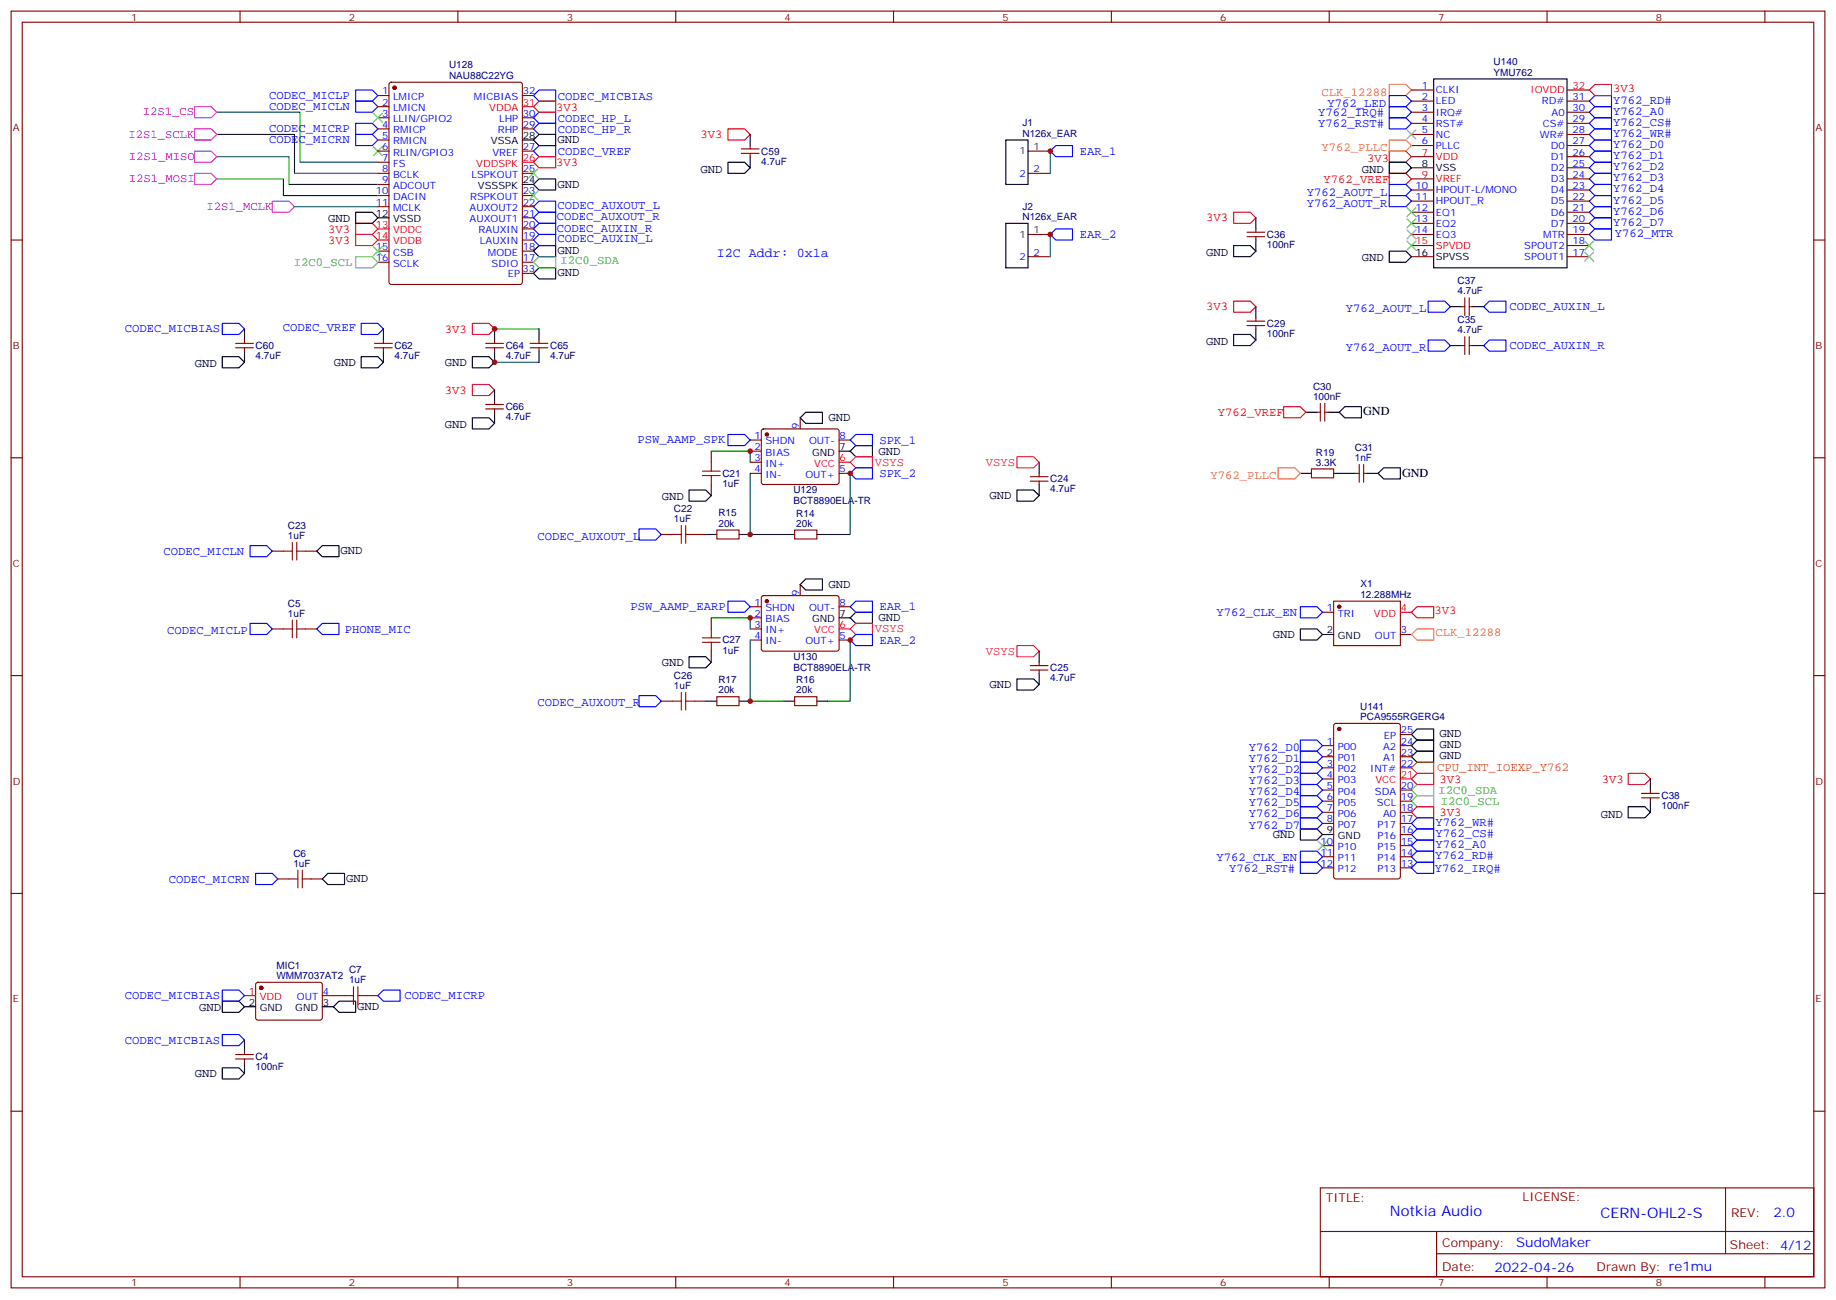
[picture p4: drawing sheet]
<svg xmlns="http://www.w3.org/2000/svg" width="583mm" height="413mm" viewBox="0 0 583 413" stroke-linecap="round" stroke-linejoin="round" font-family="sans-serif">
<g fill="none" stroke="#870000" stroke-width=".35">
<path d="M3.5 3.5h575.8v405.4h-575.8zM7.1 7.1h568.6v398.2h-568.6zM76.2 3.5v3.6M145.3 3.5v3.6M214.5 3.5v3.6M283.6 3.5v3.6M352.8 3.5v3.6M421.9 3.5v3.6M491.1 3.5v3.6M560.2 3.5v3.6M119.9 30.3h3.6M119.9 33.9h3.6"/>
<path d="M119.9 37.4h3.6M123.7 26.3l.5-.2h40.9l.7 .4v63.1l-.5 .7h-41.1l-.7-.5v-63zM165.8 30.3h3.5M165.8 37.4h3.5M448 28.6h7.1M448 32.1h7.1M448 35.6h7.1M448 39.2h7.1M497.4 28.6h7.1M497.4 32.1h7.1M497.4 35.6h7.1M497.4 39.2h7.1"/>
<path d="M119.9 48h3.6M119.9 55h3.6M119.9 40.9h3.6M119.9 44.4h3.6M119.9 51.5h3.6M119.9 58.6h3.6M165.8 48h3.5M165.8 55h3.5M165.8 40.9h3.5M235.3 48.7h5.6M235.3 47.3h5.6M238.1 46.2v1.1"/>
<path d="M238.1 48.7v1M326.3 48h7.1M326.3 55h7.1M448 42.7h7.1M448 46.2h7.1M448 49.7h7.1M448 53.3h7.1M448 56.8h7.1M497.4 42.7h7.1M497.4 46.2h7.1M497.4 49.7h7.1M497.4 53.3h7.1"/>
<path d="M497.4 56.8h7.1M3.5 76.2h3.6M119.9 62.1h3.6M119.9 65.6h3.6M119.9 79.7h3.6M165.8 76.2h3.5M165.8 62.1h3.5M165.8 65.6h3.5M165.8 79.7h3.5M165.8 72.7h3.5M165.8 69.1h3.5M326.3 74.4h7.1"/>
<path d="M395.8 75.1h5.7M395.8 73.7h5.7M398.6 72.7v1M398.6 75.1v1.1M448 74.4h7.1M448 60.3h7.1M448 63.9h7.1M448 67.4h7.1M448 70.9h7.1M448 78h7.1M497.4 74.4h7.1M497.4 60.3h7.1"/>
<path d="M497.4 63.9h7.1M497.4 67.4h7.1M497.4 70.9h7.1M497.4 78h7.1M575.7 76.2h3.6M119.9 83.3h3.6M165.8 83.3h3.5M165.8 86.8h3.5M326.3 81.5h7.1M448 81.5h7.1M463.9 97.4h1.1M465 94.5v5.7"/>
<path d="M466.4 94.5v5.7M466.4 97.4h1M497.4 81.5h7.1M74.8 110.4h5.6M74.8 109h5.6M77.6 107.9v1.1M77.6 110.4v1.1M118.9 110.4h5.6M118.9 109h5.6M121.7 107.9v1.1M121.7 110.4v1.1M154.2 110.4h5.6"/>
<path d="M154.2 109h5.6M157 107.9v1.1M157 110.4v1.1M168.3 110.4h5.6M168.3 109h5.6M171.1 107.9v1.1M171.1 110.4v1.1M395.8 103.4h5.7M395.8 102h5.7M398.6 100.9v1.1M398.6 103.4v1M463.9 109.7h1.1"/>
<path d="M465 106.9v5.6M466.4 106.9v5.6M466.4 109.7h1M154.2 129.8h5.6M154.2 128.4h5.6M157 127.4v1M157 129.8v1.1M238.1 139.7h3.6M241.9 136.4l.5-.2h23.2l.5 .2 .2 .5v16.5l-.7 .4-23.5-.1-.4-.6v-16.2zM254 132.6v3.6M266.3 139.7h3.6M418 130.9h1.1"/>
<path d="M419.1 128.1v5.6M420.5 128.1v5.6M420.5 130.9h1.1M3.5 145.3h3.6M225.8 143.2v3.6M225.8 153.8v3.5M238.1 143.2h3.6M238.1 146.8h3.6M238.1 150.3h3.6M266.3 150.3h3.6M327 152.8h5.7M327 151.3h5.7"/>
<path d="M329.8 150.3v1M329.8 152.8v1M416.3 148.9h7v2.8h-7zM430.4 150.3h1M431.4 147.5v5.6M432.9 150.3h1M432.9 147.5v5.6M575.7 145.3h3.6M86.4 175h3.6M97 175h3.5M209.9 169.7h3.5M220.5 169.7h3.5"/>
<path d="M227.5 168.3h7.1v2.8h-7.1zM252.2 168.3h7.1v2.8h-7.1zM86.4 199.7h3.6M97 199.7h3.5M225.8 196.1v3.6M238.1 199.7h3.6M238.1 192.6h3.6M238.1 196.1h3.6M241.9 189.3l.5-.2h23.2l.5 .2 .2 .5v16.5l-.7 .4h-23.5l-.4-.7v-16.2zM254 185.6v3.5M266.3 192.6h3.6M419.8 194.4h3.5"/>
<path d="M423.3 190.9h21.2v14.1h-21.2zM3.5 214.5h3.6M225.8 206.7v3.6M238.1 203.2h3.6M266.3 203.2h3.6M327 212.7h5.7M327 211.3h5.7M329.8 210.3v1M329.8 212.7v1.1M444.5 201.4h3.5M575.7 214.5h3.6M209.9 222.6h3.5"/>
<path d="M220.5 222.6h3.5M227.5 221.2h7.1v2.8h-7.1zM252.2 221.2h7.1v2.8h-7.1zM419.8 236.7h3.5M423.6 229.9l.4-.2h19.8l.6 .4 .1 48.2-.5 .7h-20l-.6-.4-.1-48.2zM444.5 233.2h3.5M444.5 236.7h3.5M419.8 240.2h3.5M419.8 243.8h3.5M419.8 250.8h3.5M419.8 254.4h3.5M419.8 257.9h3.5"/>
<path d="M419.8 247.3h3.5M444.5 240.2h3.5M444.5 243.8h3.5M444.5 250.8h3.5M444.5 254.4h3.5M444.5 257.9h3.5M521.1 253.3h5.6M521.1 251.9h5.6M523.9 250.8v1.1M523.9 253.3v1.1M88.2 279h3.5M98.8 279h3.5"/>
<path d="M419.8 261.4h3.5M419.8 268.5h3.5M419.8 272h3.5M419.8 275.5h3.5M444.5 261.4h3.5M444.5 264.9h3.5M444.5 268.5h3.5M444.5 272h3.5M444.5 275.5h3.5M3.5 283.6h3.6M575.7 283.6h3.6M81.4 312.1l.4-.2h20.1l.4 .7-.1 10.8-.6 .5-20-.1-.5-.7v-10.5z"/>
<path d="M102.3 316.1h7.1M116.4 316.1h3.5M74.8 336.2h5.6M74.8 334.8h5.6M77.6 333.7v1.1M77.6 336.2v1.1M3.5 352.8h3.6M575.7 352.8h3.6M419.1 377.1h156.6v28.2h-156.6zM547.7 377.1v20.9M419.1 391h156.5M456 398h119.6"/>
<path d="M456 391v14.1M76.2 405.3v3.6M145.3 405.3v3.6M214.5 405.3v3.6M283.6 405.3v3.6M352.8 405.3v3.6M421.9 405.3v3.6M491.1 405.3v3.6M560.2 405.3v3.6"/>
</g>
<g fill="none" stroke="#000" stroke-width=".35">
<path d="M455.1 25h42.3v60h-42.3zM165.8 58.6h3.5M165.8 44.4h3.5M169.3 44.4l1.8-1.7h5.3v3.5h-5.3zM171.1 56.8h5.3v3.5h-5.3l-1.8-1.7zM231.1 51.5h5.3l1.7 1.8-1.7 1.7h-5.3zM238.1 42.7v3.5M238.1 49.7v3.6M319.3 44.4h7v14.2h-7zM441 51.5h5.3l1.7 1.8-1.7 1.7h-5.3zM112.9 67.4h5.3l1.7 1.7-1.7 1.8h-5.3zM119.9 69.1h3.6"/>
<path d="M169.3 79.7l1.8-1.7h5.3v3.5h-5.3zM319.3 70.9h7v14.1h-7zM391.6 78h5.3l1.7 1.7-1.7 1.8h-5.3zM398.6 69.1v3.6M398.6 76.2v3.5M441 79.7h5.3l1.7 1.8-1.7 1.8h-5.3zM169.3 86.8l1.8-1.8h5.3v3.5h-5.3zM398.6 97.4v3.5M460.4 97.4h3.5M467.4 97.4h3.6M70.6 113.2h5.2l1.8 1.8-1.8 1.8h-5.2zM77.6 104.4v3.5"/>
<path d="M77.6 111.5v3.5M114.7 113.2h5.2l1.8 1.8-1.8 1.8h-5.2zM121.7 104.4v3.5M121.7 111.5v3.5M149.9 113.2h5.3l1.8 1.8-1.8 1.8h-5.3zM157 104.4v3.5M157 111.5v3.5M171.1 104.4v3.5M171.1 111.5v3.5M391.6 106.2h5.3l1.7 1.7-1.7 1.8h-5.3zM398.6 104.4v3.5M460.4 109.7h3.5"/>
<path d="M467.4 109.7h3.6M149.9 132.6h5.3l1.8 1.8-1.8 1.8h-5.3zM157 123.8v3.6M157 130.9v3.5M254 132.6l1.8-1.7h5.3v3.5h-5.3zM414.5 130.9h3.5M421.6 130.9h3.5M425.1 130.9l1.8-1.8h5.3v3.5h-5.3zM218.7 155.6h5.3l1.8 1.7-1.8 1.8h-5.3zM266.3 143.2h3.6M269.9 143.2l1.7-1.7h5.3v3.5h-5.3zM322.8 155.6h5.3l1.7 1.7-1.7 1.8h-5.3z"/>
<path d="M329.8 146.8v3.5M329.8 153.8v3.5M412.7 150.3h3.6M423.3 150.3h7.1M433.9 150.3h3.5M437.4 150.3l1.8-1.8h5.3v3.5h-5.3zM100.5 175l1.8-1.8h5.3v3.5h-5.3zM224 169.7h3.5M234.6 169.7h3.5M248.7 169.7h3.5M259.3 169.7h3.5M254 185.6l1.8-1.8h5.3v3.5h-5.3z"/>
<path d="M266.3 196.1h3.6M269.9 196.1l1.7-1.7h5.3v3.5h-5.3zM412.7 199.7h5.3l1.8 1.7-1.8 1.8h-5.3zM218.7 208.5h5.3l1.8 1.8-1.8 1.7h-5.3zM322.8 215.5h5.3l1.7 1.8-1.7 1.8h-5.3zM329.8 206.7v3.6M329.8 213.8v3.5M419.8 201.4h3.5M224 222.6h3.5M234.6 222.6h3.5M248.7 222.6h3.5M259.3 222.6h3.5"/>
<path d="M448 236.7l1.8-1.7h5.3v3.5h-5.3zM449.8 231.4h5.3v3.6h-5.3l-1.8-1.8zM448 240.2l1.8-1.7h5.3v3.5h-5.3zM516.8 256.1h5.3l1.8 1.8-1.8 1.7h-5.3zM523.9 247.3v3.5M523.9 254.4v3.5M102.3 279l1.8-1.7h5.3v3.5h-5.3zM412.7 263.2h5.3l1.8 1.7-1.8 1.8h-5.3zM419.8 264.9h3.5M70.6 317.9h5.2l1.8 1.7-1.8 1.8h-5.2zM77.6 319.6h3.5M102.3 319.6h3.5"/>
<path d="M105.8 319.6l1.8-1.7h5.3v3.5h-5.3zM70.6 339h5.2l1.8 1.8-1.8 1.7h-5.2zM77.6 330.2v3.5M77.6 337.3v3.5"/>
</g>
<path d="M61.7 33.9h5.3l1.8 1.7-1.8 1.8h-5.3zM61.7 55h5.3l1.8 1.8-1.8 1.8h-5.3zM61.7 48h5.3l1.8 1.7-1.8 1.8h-5.3zM61.7 40.9h5.3l1.8 1.8-1.8 1.7h-5.3zM86.4 63.9h5.3l1.8 1.7-1.8 1.8h-5.3z" fill="none" stroke="#c0f" stroke-width=".35"/>
<g fill="none" stroke="#00f" stroke-width=".35">
<path d="M112.9 39.2h5.3l1.7 1.7-1.7 1.8h-5.3zM112.9 32.1h5.3l1.7 1.8-1.7 1.7h-5.3zM112.9 28.6h5.3l1.7 1.7-1.7 1.8h-5.3zM171.1 35.6h5.3v3.6h-5.3l-1.8-1.8zM171.1 28.6h5.3v3.5h-5.3l-1.8-1.8zM441 37.4h5.3l1.7 1.8-1.7 1.7h-5.3zM441 33.9h5.3l1.7 1.7-1.7 1.8h-5.3zM441 30.3h5.3l1.7 1.8-1.7 1.8h-5.3zM504.5 39.2l1.7-1.8h5.3v3.5h-5.3zM504.5 35.6l1.7-1.7h5.3v3.5h-5.3zM504.5 32.1l1.7-1.8h5.3v3.6h-5.3zM112.9 42.7h5.3l1.7 1.7-1.7 1.8h-5.3z"/>
<path d="M169.3 48l1.8-1.8h5.3v3.5h-5.3zM169.3 40.9l1.8-1.7h5.3v3.5h-5.3zM333.4 48l1.7-1.8h5.3v3.5h-5.3zM441 58.6h5.3l1.7 1.7-1.7 1.8h-5.3zM504.5 46.2l1.7-1.8h5.3v3.6h-5.3zM504.5 49.7l1.7-1.7h5.3v3.5h-5.3zM504.5 53.3l1.7-1.8h5.3v3.5h-5.3zM504.5 56.8l1.7-1.8h5.3v3.6h-5.3zM504.5 42.7l1.7-1.8h5.3v3.5h-5.3zM169.3 76.2l1.8-1.8h5.3v3.6h-5.3zM171.1 70.9h5.3v3.5h-5.3l-1.8-1.7zM171.1 67.4h5.3v3.5h-5.3l-1.8-1.8z"/>
<path d="M171.1 63.9h5.3v3.5h-5.3l-1.8-1.8zM333.4 74.4l1.7-1.7h5.3v3.5h-5.3zM441 62.1h5.3l1.7 1.8-1.7 1.7h-5.3zM504.5 60.3l1.7-1.7h5.3v3.5h-5.3zM504.5 63.9l1.7-1.8h5.3v3.5h-5.3zM504.5 67.4l1.7-1.8h5.3v3.5h-5.3zM504.5 70.9l1.7-1.8h5.3v3.6h-5.3zM504.5 74.4l1.7-1.7h5.3v3.5h-5.3zM453.3 95.6h5.3l1.8 1.8-1.8 1.7h-5.3zM472.7 95.6h5.3v3.5h-5.3l-1.7-1.7zM70.6 102.7h5.2l1.8 1.7-1.8 1.8h-5.2zM114.7 102.7h5.2l1.8 1.7-1.8 1.8h-5.2z"/>
<path d="M453.3 107.9h5.3l1.8 1.8-1.8 1.8h-5.3zM471 109.7l1.7-1.8h5.3v3.6h-5.3zM231.1 137.9h5.3l1.7 1.8-1.7 1.8h-5.3zM271.6 137.9h5.3v3.6h-5.3l-1.7-1.8zM269.9 150.3l1.7-1.8h5.3v3.5h-5.3zM79.4 173.2h5.3l1.7 1.8-1.7 1.7h-5.3zM202.8 167.9h5.3l1.8 1.8-1.8 1.7h-5.3zM79.4 197.9h5.3l1.7 1.8-1.7 1.7h-5.3zM100.5 199.7l1.8-1.8h5.3v3.5h-5.3zM231.1 190.9h5.3l1.7 1.7-1.7 1.8h-5.3zM271.6 190.9h5.3v3.5h-5.3l-1.7-1.8zM412.7 192.6h5.3l1.8 1.8-1.8 1.7h-5.3z"/>
<path d="M271.6 201.4h5.3v3.6h-5.3l-1.7-1.8zM202.8 220.8h5.3l1.8 1.8-1.8 1.8h-5.3zM412.7 238.5h5.3l1.8 1.7-1.8 1.8h-5.3zM412.7 235h5.3l1.8 1.7-1.8 1.8h-5.3zM412.7 252.6h5.3l1.8 1.8-1.8 1.7h-5.3zM412.7 249.1h5.3l1.8 1.7-1.8 1.8h-5.3zM412.7 245.5h5.3l1.8 1.8-1.8 1.8h-5.3zM412.7 242h5.3l1.8 1.8-1.8 1.7h-5.3zM412.7 256.1h5.3l1.8 1.8-1.8 1.7h-5.3zM412.7 259.6h5.3l1.8 1.8-1.8 1.8h-5.3zM81.1 277.3h5.3l1.8 1.7-1.8 1.8h-5.3zM412.7 273.8h5.3l1.8 1.7-1.8 1.8h-5.3z"/>
<path d="M412.7 270.2h5.3l1.8 1.8-1.8 1.8h-5.3zM448 261.4l1.8-1.8h5.3v3.6h-5.3zM448 264.9l1.8-1.7h5.3v3.5h-5.3zM448 268.5l1.8-1.8h5.3v3.5h-5.3zM448 272l1.8-1.8h5.3v3.6h-5.3zM448 275.5l1.8-1.7h5.3v3.5h-5.3zM70.6 314.3h5.2l1.8 1.8-1.8 1.8h-5.2zM121.7 314.3h5.3v3.6h-5.3l-1.8-1.8zM70.6 328.4h5.2l1.8 1.8-1.8 1.8h-5.2z"/>
</g>
<g fill="none" stroke="#f00" stroke-width=".35">
<path d="M165.8 33.9h3.5M171.1 32.1h5.3v3.5h-5.3l-1.8-1.7zM504.5 28.6l1.7-1.8h5.3v3.5h-5.3zM165.8 51.5h3.5M169.3 51.5l1.8-1.8h5.3v3.6h-5.3zM231.1 40.9h5.3l1.7 1.8-1.7 1.7h-5.3zM441 48h5.3l1.7 1.7-1.7 1.8h-5.3zM441 55h5.3l1.7 1.8-1.7 1.8h-5.3zM112.9 74.4h5.3l1.7 1.8-1.7 1.8h-5.3zM112.9 70.9h5.3l1.7 1.8-1.7 1.7h-5.3zM119.9 72.7h3.6M119.9 76.2h3.6"/>
<path d="M391.6 67.4h5.3l1.7 1.7-1.7 1.8h-5.3zM391.6 95.6h5.3l1.7 1.8-1.7 1.7h-5.3zM149.9 102.7h5.3l1.8 1.7-1.8 1.8h-5.3zM149.9 122.1h5.3l1.8 1.7-1.8 1.8h-5.3zM407.5 129.1h5.2l1.8 1.8-1.8 1.7h-5.2zM266.3 146.8h3.6M266.3 199.7h3.6M444.5 194.4h3.5M448 194.4l1.8-1.8h5.3v3.5h-5.3zM444.5 247.3h3.5M448 247.3l1.8-1.8h5.3v3.6h-5.3zM448 257.9l1.8-1.8h5.3v3.5h-5.3z"/>
<path d="M516.8 245.5h5.3l1.8 1.8-1.8 1.8h-5.3zM77.6 316.1h3.5"/>
</g>
<g fill="none" stroke="#008700" stroke-width=".35">
<path d="M68.8 35.6h26.4v15.9h24.7M68.8 42.7h24.7v12.3h26.4M68.8 49.7h22.9v8.9h28.2M68.8 56.8h21.2v5.3h29.9M333.4 48v7M93.5 65.6h26.4M333.4 74.4v7.1M157 115h14.1M157 104.4h14.1M225.8 143.2h12.3v3.6M238.1 150.3v19.4h10.6M269.9 150.3v19.4h-7.1"/>
<path d="M225.8 196.1h12.3v3.6M238.1 203.2v19.4h10.6M269.9 203.2v19.4h-7.1"/>
</g>
<g fill="none" stroke="#3c3" stroke-width=".35">
<path d="M118.5 36l2.9 2.8M121.4 36l-2.9 2.8M118.5 46.6l2.9 2.8M121.4 46.6l-2.9 2.8M167.9 53.6l2.8 2.8M170.7 53.6l-2.8 2.8M446.6 41.3l2.8 2.8M449.4 41.3l-2.8 2.8M118.5 78.3l2.9 2.8M121.4 78.3l-2.9 2.8M167.9 60.7l2.8 2.8M170.7 60.7l-2.8 2.8"/>
<path d="M446.6 66l2.8 2.8M446.6 69.5l2.8 2.8M446.6 73l2.8 2.8M446.6 76.6l2.8 2.8M449.4 66l-2.8 2.8M449.4 69.5l-2.8 2.8M449.4 73l-2.8 2.8M449.4 76.6l-2.8 2.8M503.1 76.6l2.8 2.8M505.9 76.6l-2.8 2.8M503.1 80.1l2.8 2.8M505.9 80.1l-2.8 2.8"/>
<path d="M418.4 267.1l2.8 2.8M421.2 267.1l-2.8 2.8"/>
</g>
<g fill="#870000" stroke="#870000" stroke-width=".35">
<circle cx="125.2" cy="27.9" r=".53"/>
<circle cx="82.9" cy="313.6" r=".53"/>
<circle cx="243.4" cy="137.9" r=".53"/>
<circle cx="243.4" cy="190.9" r=".53"/>
<circle cx="425.1" cy="192.6" r=".53"/>
<circle cx="425.1" cy="231.4" r=".53"/>
</g>
<g fill="none" stroke="#a10000" stroke-width=".35">
<path d="M223 151h5.6M223 149.6h5.6M225.8 146.8v2.8M225.8 151v2.8M90 175h2.8M92.8 172.2v5.6M94.2 175h2.8M94.2 172.2v5.6M213.4 169.7h2.9M216.3 166.9v5.6M217.7 166.9v5.6M217.7 169.7h2.8"/>
<path d="M90 199.7h2.8M92.8 196.8v5.7M94.2 196.8v5.7M94.2 199.7h2.8M225.8 199.7v2.8M216.3 219.8v5.6M217.7 219.8v5.6M223 203.9h5.6M223 202.5h5.6M225.8 203.9v2.8M213.4 222.6h2.9M217.7 222.6h2.8"/>
<path d="M91.7 279h2.8M94.5 276.2v5.7M96 279h2.8M96 276.2v5.7M109.4 316.1h2.8M112.2 313.3v5.6M113.6 316.1h2.8M113.6 313.3v5.6"/>
</g>
<path d="M269.9 146.8l1.7-1.8h5.3v3.5h-5.3zM322.8 145h5.3l1.7 1.8-1.7 1.7h-5.3zM269.9 199.7l1.7-1.8h5.3v3.5h-5.3zM322.8 205h5.3l1.7 1.7-1.7 1.8h-5.3z" fill="none" stroke="#f06" stroke-width=".35"/>
<path d="M112.9 81.5h5.3l1.7 1.8-1.7 1.7h-5.3zM169.3 83.3l1.8-1.8h5.3v3.5h-5.3zM448 250.8l1.8-1.7h5.3v3.5h-5.3zM448 254.4l1.8-1.8h5.3v3.5h-5.3z" fill="none" stroke="#3c0" stroke-width=".35"/>
<path d="M441 26.8h5.3l1.7 1.8-1.7 1.7h-5.3zM441 44.4h5.3l1.7 1.8-1.7 1.8h-5.3zM405.7 148.5h5.3l1.7 1.8-1.7 1.7h-5.3zM448 201.4l1.8-1.7h5.3v3.5h-5.3z" fill="none" stroke="#f90" stroke-width=".35"/>
<path d="M449.8 242h5.3v3.5h-5.3l-1.8-1.7z" fill="none" stroke="#c60" stroke-width=".35"/>
<g fill="#c00">
<circle cx="157" cy="115" r=".88"/>
<circle cx="157" cy="104.4" r=".88"/>
<circle cx="238.1" cy="169.7" r=".88"/>
<circle cx="269.9" cy="150.3" r=".88"/>
<circle cx="238.1" cy="143.2" r=".88"/>
<circle cx="269.9" cy="203.2" r=".88"/>
<circle cx="238.1" cy="222.6" r=".88"/>
<circle cx="238.1" cy="196.1" r=".88"/>
<circle cx="333.4" cy="74.4" r=".88"/>
<circle cx="333.4" cy="48" r=".88"/>
</g>
<g font-size="4.6" fill="#00f">
<text x="441.2" y="386.1">Notkia Audio</text>
<text x="508" y="386.6">CERN-OHL2-S</text>
</g>
<g font-size="4.2" fill="#00f">
<text x="227.5" y="81.5">I2C Addr: 0x1a</text>
<text x="562.9" y="386.4">2.0</text>
<text x="481.3" y="395.9">SudoMaker</text>
<text x="474.4" y="403.7">2022-04-26</text>
</g>
<g font-size="3.9" fill="#f00">
<text x="512" y="29.3">3V3</text>
<text x="176.5" y="35.1">3V3</text>
<text x="222.4" y="44">3V3</text>
<text x="176.5" y="52.8">3V3</text>
<text x="434" y="51.5">3V3</text>
<text x="420.1" y="58.1">Y762_VREF</text>
<text x="382.9" y="70.3">3V3</text>
<text x="104.2" y="77.5">3V3</text>
<text x="104.2" y="74">3V3</text>
<text x="382.9" y="98.5">3V3</text>
<text x="141.2" y="105.7">3V3</text>
<text x="141.2" y="125.1">3V3</text>
<text x="386.6" y="132.1">Y762_VREF</text>
<text x="455.3" y="194.8">3V3</text>
<text x="457" y="248.5">3V3</text>
<text x="508.5" y="248.6">3V3</text>
<text x="457" y="259">3V3</text>
</g>
<g font-size="3.9" fill="#00f">
<text x="85.4" y="35">CODEC_MICLN</text>
<text x="85.4" y="31.4">CODEC_MICLP</text>
<text x="177" y="31.7">CODEC_MICBIAS</text>
<text x="421.4" y="33.9">Y762_LED</text>
<text x="512.1" y="32.9">Y762_RD#</text>
<text x="177" y="38.7">CODEC_HP_L</text>
<text x="418.4" y="40.4">Y762_RST#</text>
<text x="418.4" y="36.8">Y762_IRQ#</text>
<text x="512.1" y="39.9">Y762_CS#</text>
<text x="512.1" y="36.4">Y762_A0</text>
<text x="85.4" y="42">CODEC_MICRP</text>
<text x="85.4" y="45.5">CODEC_MICRN</text>
<text x="177" y="42.2">CODEC_HP_R</text>
<text x="512.1" y="47">Y762_D0</text>
<text x="512.1" y="43.5">Y762_WR#</text>
<text x="177" y="49.3">CODEC_VREF</text>
<text x="342.7" y="49.2">EAR_1</text>
<text x="512.1" y="50.5">Y762_D1</text>
<text x="512.1" y="54">Y762_D2</text>
<text x="512.1" y="57.6">Y762_D3</text>
<text x="414.8" y="62.1">Y762_AOUT_L</text>
<text x="414.8" y="65.6">Y762_AOUT_R</text>
<text x="512.1" y="61.1">Y762_D4</text>
<text x="512.1" y="64.6">Y762_D5</text>
<text x="176.8" y="70">CODEC_AUXOUT_R</text>
<text x="176.9" y="66.4">CODEC_AUXOUT_L</text>
<text x="512.1" y="68.1">Y762_D6</text>
<text x="512.1" y="71.7">Y762_D7</text>
<text x="176.8" y="73.5">CODEC_AUXIN_R</text>
<text x="176.9" y="76.9">CODEC_AUXIN_L</text>
<text x="342.7" y="75.6">EAR_2</text>
<text x="512.6" y="75.2">Y762_MTR</text>
<text x="427.2" y="99.1">Y762_AOUT_L</text>
<text x="479.2" y="98.6">CODEC_AUXIN_L</text>
<text x="39.6" y="105.3">CODEC_MICBIAS</text>
<text x="89.8" y="105.2">CODEC_VREF</text>
<text x="427.2" y="111.5">Y762_AOUT_R</text>
<text x="479.1" y="110.9">CODEC_AUXIN_R</text>
<text x="202.3" y="140.7">PSW_AAMP_SPK</text>
<text x="279.2" y="140.9">SPK_1</text>
<text x="279.2" y="151.5">SPK_2</text>
<text x="170.6" y="171.3">CODEC_AUXOUT_L</text>
<text x="51.9" y="176.2">CODEC_MICLN</text>
<text x="200.1" y="193.6">PSW_AAMP_EARP</text>
<text x="279.2" y="193.8">EAR_1</text>
<text x="386.2" y="195.6">Y762_CLK_EN</text>
<text x="53.1" y="201.1">CODEC_MICLP</text>
<text x="109.5" y="200.9">PHONE_MIC</text>
<text x="279.2" y="204.4">EAR_2</text>
<text x="170.6" y="224.3">CODEC_AUXOUT_R</text>
<text x="396.4" y="238.3">Y762_D0</text>
<text x="396.4" y="245.4">Y762_D2</text>
<text x="396.4" y="241.9">Y762_D1</text>
<text x="396.4" y="248.9">Y762_D3</text>
<text x="396.4" y="256">Y762_D5</text>
<text x="396.4" y="252.5">Y762_D4</text>
<text x="396.4" y="259.5">Y762_D6</text>
<text x="396.4" y="263">Y762_D7</text>
<text x="455.6" y="262.2">Y762_WR#</text>
<text x="455.6" y="265.7">Y762_CS#</text>
<text x="455.6" y="269.2">Y762_A0</text>
<text x="386.2" y="273.2">Y762_CLK_EN</text>
<text x="455.6" y="272.8">Y762_RD#</text>
<text x="53.6" y="280.3">CODEC_MICRN</text>
<text x="390.2" y="276.7">Y762_RST#</text>
<text x="455.5" y="276.7">Y762_IRQ#</text>
<text x="39.6" y="317.2">CODEC_MICBIAS</text>
<text x="128.4" y="317.2">CODEC_MICRP</text>
<text x="39.6" y="331.4">CODEC_MICBIAS</text>
</g>
<g font-size="3.9" fill="#f90">
<text x="419.5" y="30.3">CLK_12288</text>
<text x="419.5" y="48">Y762_PLLC</text>
<text x="384.2" y="152">Y762_PLLC</text>
<text x="455.6" y="201.9">CLK_12288</text>
</g>
<g font-size="3.9" fill="#c0f">
<text x="45.3" y="36.6">I2S1_CS</text>
<text x="40.7" y="43.7">I2S1_SCLK</text>
<text x="40.9" y="50.7">I2S1_MISO</text>
<text x="40.9" y="57.8">I2S1_MOSI</text>
<text x="65.6" y="66.6">I2S1_MCLK</text>
</g>
<g font-size="3.9">
<text x="176.9" y="45.4">GND</text>
<text x="176.9" y="59.5">GND</text>
<text x="222.4" y="55">GND</text>
<text x="432.3" y="54.8">GND</text>
<text x="104.2" y="70.6">GND</text>
<text x="176.9" y="80.7">GND</text>
<text x="382.9" y="81.4">GND</text>
<text x="432.3" y="83">GND</text>
<text x="176.9" y="87.8">GND</text>
<text x="382.9" y="109.7">GND</text>
<text x="61.8" y="116.4">GND</text>
<text x="106" y="116.3">GND</text>
<text x="141.2" y="116.3">GND</text>
<text x="432.7" y="131.9">GND</text>
<text x="141.2" y="135.7">GND</text>
<text x="262.9" y="133.7">GND</text>
<text x="278.8" y="144.3">GND</text>
<text x="445" y="151.3">GND</text>
<text x="210" y="158.7">GND</text>
<text x="314.1" y="158.5">GND</text>
<text x="108.1" y="175.7">GND</text>
<text x="262.9" y="186.6">GND</text>
<text x="278.8" y="197.2">GND</text>
<text x="404.1" y="202.6">GND</text>
<text x="210" y="211.6">GND</text>
<text x="314.1" y="218.5">GND</text>
<text x="457" y="234">GND</text>
<text x="457" y="237.5">GND</text>
<text x="457" y="241.1">GND</text>
<text x="508.1" y="259.6">GND</text>
<text x="404.1" y="266.1">GND</text>
<text x="109.9" y="280">GND</text>
<text x="63.2" y="321.1">GND</text>
<text x="113.4" y="320.6">GND</text>
<text x="61.9" y="342">GND</text>
</g>
<g font-size="3.9" fill="#3c0">
<text x="177.9" y="83.9">I2C0_SDA</text>
<text x="93.2" y="84.5">I2C0_SCL</text>
<text x="456.6" y="251.9">I2C0_SDA</text>
<text x="457.4" y="255.6">I2C0_SCL</text>
</g>
<g font-size="3.9" fill="#f06">
<text x="277.7" y="147.9">VSYS</text>
<text x="313" y="147.9">VSYS</text>
<text x="277.7" y="200.8">VSYS</text>
<text x="313" y="207.8">VSYS</text>
</g>
<text font-size="3.9" fill="#c60" x="456.1" y="244.8">CPU_INT_IOEXP_Y762</text>
<g font-size="3.9" fill="#800">
<text x="420.9" y="381.7">TITLE:</text>
<text x="549.5" y="386.4">REV:</text>
<text x="457.8" y="395.9">Company:</text>
<text x="549.1" y="396.5">Sheet: 4/12</text>
<text x="457.8" y="403.6">Date:</text>
<text x="506.8" y="403.7">Drawn By: re1mu</text>
</g>
<text font-size="3.9" fill="#900" x="483.3" y="381.4">LICENSE:</text>
<g font-size="3.2" fill="#800">
<text x="41.6" y="6.5">1</text>
<text x="110.8" y="6.5">2</text>
<text x="179.9" y="6.5">3</text>
<text x="249.1" y="6.5">4</text>
<text x="318.2" y="6.5">5</text>
<text x="387.3" y="6.5">6</text>
<text x="456.5" y="6.5">7</text>
<text x="525.6" y="6.5">8</text>
<text x="4.1" y="41.6">A</text>
<text x="576.3" y="41.6">A</text>
<text x="4.1" y="110.8">B</text>
<text x="576.3" y="110.8">B</text>
<text x="4.1" y="179.9">C</text>
<text x="576.3" y="179.9">C</text>
<text x="4.1" y="249.1">D</text>
<text x="576.3" y="249.1">D</text>
<text x="4.1" y="318.2">E</text>
<text x="576.3" y="318.2">E</text>
<text x="41.6" y="408.3">1</text>
<text x="110.8" y="408.3">2</text>
<text x="179.9" y="408.3">3</text>
<text x="249.1" y="408.3">4</text>
<text x="318.2" y="408.3">5</text>
<text x="387.3" y="408.3">6</text>
<text x="456.5" y="408.3">7</text>
<text x="525.6" y="408.3">8</text>
</g>
<g font-size="3.2" fill="#000080">
<text x="142.5" y="21.5">U128</text>
<text x="474.1" y="24">YMU762</text>
<text x="474.1" y="20.8">U140</text>
<text x="142.5" y="25">NAU88C22YG</text>
<text x="324.6" y="40.1">J1</text>
<text x="324.6" y="43.4">N126x_EAR</text>
<text x="241.7" y="52.3">4.7uF</text>
<text x="241.7" y="49.1">C59</text>
<text x="324.6" y="69.9">N126x_EAR</text>
<text x="324.6" y="66.5">J2</text>
<text x="402.2" y="75.6">C36</text>
<text x="402.2" y="78.8">100nF</text>
<text x="462.6" y="93.5">4.7uF</text>
<text x="462.6" y="90.3">C37</text>
<text x="402.2" y="107">100nF</text>
<text x="402.2" y="103.8">C29</text>
<text x="462.6" y="105.8">4.7uF</text>
<text x="462.6" y="102.6">C35</text>
<text x="81.1" y="110.8">C60</text>
<text x="125.2" y="110.8">C62</text>
<text x="160.5" y="110.8">C64</text>
<text x="174.6" y="110.8">C65</text>
<text x="81.1" y="114">4.7uF</text>
<text x="125.2" y="114">4.7uF</text>
<text x="160.5" y="114">4.7uF</text>
<text x="174.6" y="114">4.7uF</text>
<text x="416.8" y="123.8">C30</text>
<text x="160.5" y="130.2">C66</text>
<text x="416.8" y="127">100nF</text>
<text x="160.5" y="133.4">4.7uF</text>
<text x="430" y="143.2">C31</text>
<text x="417.7" y="147.8">3.3K</text>
<text x="417.7" y="144.6">R19</text>
<text x="430" y="146.4">1nF</text>
<text x="229.3" y="154.6">1uF</text>
<text x="229.3" y="151.3">C21</text>
<text x="333.4" y="153.1">C24</text>
<text x="251.8" y="159.9">BCT8890ELA-TR</text>
<text x="251.8" y="156.6">U129</text>
<text x="333.4" y="156.4">4.7uF</text>
<text x="91.4" y="167.9">C23</text>
<text x="213.9" y="165.8">1uF</text>
<text x="213.9" y="162.6">C22</text>
<text x="228" y="167.2">20k</text>
<text x="228" y="163.9">R15</text>
<text x="252.7" y="167.2">20k</text>
<text x="252.7" y="164">R14</text>
<text x="91.4" y="171.1">1uF</text>
<text x="431.8" y="189.8">12.288MHz</text>
<text x="431.8" y="186.5">X1</text>
<text x="91.4" y="195.8">1uF</text>
<text x="91.4" y="192.5">C5</text>
<text x="229.3" y="207.5">1uF</text>
<text x="229.3" y="204.2">C27</text>
<text x="251.8" y="209.5">U130</text>
<text x="213.9" y="215.5">C26</text>
<text x="251.8" y="212.9">BCT8890ELA-TR</text>
<text x="333.4" y="213.1">C25</text>
<text x="213.9" y="218.7">1uF</text>
<text x="228" y="220.1">20k</text>
<text x="228" y="216.9">R17</text>
<text x="252.7" y="220.1">20k</text>
<text x="252.7" y="217">R16</text>
<text x="333.4" y="216.3">4.7uF</text>
<text x="431.7" y="225.3">U141</text>
<text x="431.7" y="228.6">PCA9555RGERG4</text>
<text x="527.4" y="256.9">100nF</text>
<text x="527.4" y="253.6">C38</text>
<text x="93.1" y="275.2">1uF</text>
<text x="93.1" y="271.9">C6</text>
<text x="87.8" y="310.8">WMM7037AT2</text>
<text x="87.8" y="307.6">MIC1</text>
<text x="110.8" y="309">C7</text>
<text x="110.8" y="312.2">1uF</text>
<text x="81.1" y="339.8">100nF</text>
<text x="81.1" y="336.5">C4</text>
</g>
<g font-size="3.2" fill="#00f">
<text x="121.3" y="30">1</text>
<text x="166" y="30">32</text>
<text x="451.3" y="28.2">1</text>
<text x="455.8" y="29.6">CLKI</text>
<text x="121.3" y="33.5">2</text>
<text x="124.8" y="31.8">LMICP</text>
<text x="124.8" y="35.3">LMICN</text>
<text x="150.4" y="31.8">MICBIAS</text>
<text x="451.3" y="31.8">2</text>
<text x="451.3" y="35.3">3</text>
<text x="455.8" y="33.2">LED</text>
<text x="489.5" y="33.2">RD#</text>
<text x="499.2" y="35.3">30</text>
<text x="499.2" y="31.8">31</text>
<text x="121.3" y="37">3</text>
<text x="121.3" y="40.6">4</text>
<text x="124.8" y="38.8">LLIN/GPIO2</text>
<text x="158.4" y="38.8">LHP</text>
<text x="166" y="40.6">29</text>
<text x="166" y="37">30</text>
<text x="451.3" y="38.8">4</text>
<text x="455.8" y="36.7">IRQ#</text>
<text x="455.8" y="40.2">RST#</text>
<text x="489.7" y="40.2">CS#</text>
<text x="492.5" y="36.7">A0</text>
<text x="499.2" y="38.8">29</text>
<text x="121.3" y="44.1">5</text>
<text x="121.3" y="47.6">6</text>
<text x="124.8" y="42.3">RMICP</text>
<text x="124.8" y="45.9">RMICN</text>
<text x="158" y="42.3">RHP</text>
<text x="166" y="47.6">27</text>
<text x="451.3" y="42.3">5</text>
<text x="451.3" y="45.9">6</text>
<text x="455.8" y="43.7">NC</text>
<text x="455.8" y="47.3">PLLC</text>
<text x="488.8" y="43.7">WR#</text>
<text x="492.3" y="47.3">D0</text>
<text x="499.2" y="45.9">27</text>
<text x="499.2" y="42.3">28</text>
<text x="121.3" y="51.2">7</text>
<text x="124.8" y="49.4">RLIN/GPIO3</text>
<text x="124.8" y="52.9">FS</text>
<text x="156.3" y="49.4">VREF</text>
<text x="492.3" y="50.8">D1</text>
<text x="499.2" y="52.9">25</text>
<text x="499.2" y="49.4">26</text>
<text x="121.3" y="54.7">8</text>
<text x="121.3" y="58.2">9</text>
<text x="124.8" y="56.4">BCLK</text>
<text x="124.8" y="60">ADCOUT</text>
<text x="149.7" y="56.4">LSPKOUT</text>
<text x="166" y="54.7">25</text>
<text x="323.6" y="56.1">2</text>
<text x="328.1" y="54.7">2</text>
<text x="449.3" y="60">10</text>
<text x="492.3" y="57.9">D3</text>
<text x="492.3" y="54.3">D2</text>
<text x="499.2" y="60">23</text>
<text x="499.2" y="56.4">24</text>
<text x="119.3" y="61.7">10</text>
<text x="119.3" y="65.3">11</text>
<text x="124.8" y="63.5">DACIN</text>
<text x="149.2" y="63.5">RSPKOUT</text>
<text x="166" y="65.3">22</text>
<text x="166" y="61.7">23</text>
<text x="449.3" y="63.5">11</text>
<text x="455.8" y="61.4">HPOUT-L/MONO</text>
<text x="455.8" y="64.9">HPOUT_R</text>
<text x="492.3" y="64.9">D5</text>
<text x="492.3" y="61.4">D4</text>
<text x="499.2" y="63.5">22</text>
<text x="124.8" y="67">MCLK</text>
<text x="149" y="70.6">AUXOUT1</text>
<text x="149" y="67">AUXOUT2</text>
<text x="166" y="68.8">21</text>
<text x="449.3" y="67">12</text>
<text x="449.3" y="70.6">13</text>
<text x="455.8" y="68.4">EQ1</text>
<text x="455.8" y="72">EQ2</text>
<text x="492.3" y="72">D7</text>
<text x="492.3" y="68.4">D6</text>
<text x="499.2" y="70.6">20</text>
<text x="499.2" y="67">21</text>
<text x="151.9" y="74.1">RAUXIN</text>
<text x="152.4" y="77.6">LAUXIN</text>
<text x="166" y="75.8">19</text>
<text x="166" y="72.3">20</text>
<text x="449.3" y="74.1">14</text>
<text x="455.8" y="75.5">EQ3</text>
<text x="489.9" y="75.5">MTR</text>
<text x="499.2" y="77.6">18</text>
<text x="499.2" y="74.1">19</text>
<text x="119.3" y="79.4">15</text>
<text x="119.3" y="82.9">16</text>
<text x="124.8" y="81.1">CSB</text>
<text x="154.9" y="81.1">MODE</text>
<text x="166" y="82.9">17</text>
<text x="166" y="79.4">18</text>
<text x="323.6" y="82.6">2</text>
<text x="328.1" y="81.1">2</text>
<text x="483.8" y="82.6">SPOUT1</text>
<text x="483.8" y="79">SPOUT2</text>
<text x="499.2" y="81.1">17</text>
<text x="124.8" y="84.7">SCLK</text>
<text x="156.1" y="84.7">SDIO</text>
<text x="161.2" y="87.8">EP</text>
<text x="165.8" y="86.4">33</text>
<text x="253.6" y="136.2" transform="rotate(-90 253.6 136.2)">9</text>
<text x="239.5" y="139.3">1</text>
<text x="239.5" y="142.9">2</text>
<text x="243" y="141.1">SHDN</text>
<text x="256.8" y="141.1">OUT-</text>
<text x="266.5" y="139.3">8</text>
<text x="239.5" y="146.4">3</text>
<text x="239.5" y="149.9">4</text>
<text x="243" y="144.6">BIAS</text>
<text x="243" y="148.2">IN+</text>
<text x="266.5" y="149.9">5</text>
<text x="243" y="151.7">IN-</text>
<text x="255.7" y="151.7">OUT+</text>
<text x="253.6" y="189.1" transform="rotate(-90 253.6 189.1)">9</text>
<text x="239.5" y="192.3">1</text>
<text x="239.5" y="195.8">2</text>
<text x="243" y="194">SHDN</text>
<text x="243" y="197.6">BIAS</text>
<text x="256.8" y="194">OUT-</text>
<text x="266.5" y="192.3">8</text>
<text x="421.1" y="194">1</text>
<text x="424.6" y="195.8">TRI</text>
<text x="239.5" y="199.3">3</text>
<text x="239.5" y="202.8">4</text>
<text x="243" y="201.1">IN+</text>
<text x="266.5" y="202.8">5</text>
<text x="436.4" y="202.8">OUT</text>
<text x="444.7" y="201.1">3</text>
<text x="243" y="204.6">IN-</text>
<text x="255.7" y="204.6">OUT+</text>
<text x="444.7" y="232.8">25</text>
<text x="421.1" y="239.9">2</text>
<text x="421.1" y="236.4">1</text>
<text x="424.6" y="238.1">P00</text>
<text x="439" y="238.1">A2</text>
<text x="439.3" y="234.6">EP</text>
<text x="444.7" y="236.4">24</text>
<text x="444.7" y="239.9">23</text>
<text x="421.1" y="243.4">3</text>
<text x="424.6" y="245.2">P02</text>
<text x="424.6" y="241.7">P01</text>
<text x="434.9" y="245.2">INT#</text>
<text x="439" y="241.7">A1</text>
<text x="444.7" y="243.4">22</text>
<text x="421.1" y="250.5">5</text>
<text x="421.1" y="246.9">4</text>
<text x="424.6" y="248.7">P03</text>
<text x="444.7" y="250.5">20</text>
<text x="421.1" y="257.5">7</text>
<text x="421.1" y="254">6</text>
<text x="424.6" y="255.8">P05</text>
<text x="424.6" y="252.2">P04</text>
<text x="436.4" y="252.2">SDA</text>
<text x="437" y="255.8">SCL</text>
<text x="444.7" y="254">19</text>
<text x="444.7" y="257.5">18</text>
<text x="421.1" y="261.1">8</text>
<text x="424.6" y="262.8">P07</text>
<text x="424.6" y="259.3">P06</text>
<text x="437.2" y="262.8">P17</text>
<text x="439" y="259.3">A0</text>
<text x="444.7" y="261.1">17</text>
<text x="419.1" y="268.1">10</text>
<text x="424.6" y="269.9">P10</text>
<text x="437.2" y="266.3">P16</text>
<text x="437.2" y="269.9">P15</text>
<text x="444.7" y="264.6">16</text>
<text x="444.7" y="268.1">15</text>
<text x="419.1" y="275.2">12</text>
<text x="419.1" y="271.6">11</text>
<text x="424.6" y="273.4">P11</text>
<text x="437.2" y="273.4">P14</text>
<text x="444.7" y="271.6">14</text>
<text x="444.7" y="275.2">13</text>
<text x="424.6" y="276.9">P12</text>
<text x="437.2" y="276.9">P13</text>
<text x="94.2" y="317.5">OUT</text>
<text x="102.5" y="315.7">4</text>
</g>
<g font-size="3.2" fill="#f00">
<text x="485.8" y="29.6">IOVDD</text>
<text x="499.2" y="28.2">32</text>
<text x="155.3" y="35.3">VDDA</text>
<text x="166" y="33.5">31</text>
<text x="151.2" y="52.9">VDDSPK</text>
<text x="166" y="51.2">26</text>
<text x="451.3" y="49.4">7</text>
<text x="455.8" y="50.8">VDD</text>
<text x="451.3" y="56.4">9</text>
<text x="455.8" y="57.9">VREF</text>
<text x="119.3" y="72.3">13</text>
<text x="119.3" y="75.8">14</text>
<text x="124.8" y="74.1">VDDC</text>
<text x="124.8" y="77.6">VDDB</text>
<text x="449.3" y="77.6">15</text>
<text x="455.8" y="79">SPVDD</text>
<text x="258.4" y="148.2">VCC</text>
<text x="266.5" y="146.4">6</text>
<text x="436.1" y="195.8">VDD</text>
<text x="444.7" y="194">4</text>
<text x="258.4" y="201.1">VCC</text>
<text x="266.5" y="199.3">6</text>
<text x="436.6" y="248.7">VCC</text>
<text x="444.7" y="246.9">21</text>
<text x="78.9" y="315.7">1</text>
<text x="82.4" y="317.5">VDD</text>
</g>
<g font-size="3.2">
<text x="155.8" y="45.9">VSSA</text>
<text x="166" y="44.1">28</text>
<text x="451.3" y="52.9">8</text>
<text x="151.7" y="60">VSSSPK</text>
<text x="166" y="58.2">24</text>
<text x="455.8" y="54.3">VSS</text>
<text x="119.3" y="68.8">12</text>
<text x="124.8" y="70.6">VSSD</text>
<text x="449.3" y="81.1">16</text>
<text x="455.8" y="82.6">SPVSS</text>
<text x="266.5" y="142.9">7</text>
<text x="257.8" y="144.6">GND</text>
<text x="257.8" y="197.6">GND</text>
<text x="266.5" y="195.8">7</text>
<text x="421.1" y="201.1">2</text>
<text x="424.6" y="202.8">GND</text>
<text x="421.1" y="264.6">9</text>
<text x="424.6" y="266.3">GND</text>
<text x="78.9" y="319.3">2</text>
<text x="82.4" y="321">GND</text>
<text x="93.7" y="321">GND</text>
<text x="102.5" y="319.3">3</text>
</g>
<g font-size="3.2" fill="#333">
<text x="328.1" y="47.6">1</text>
<text x="323.6" y="49">1</text>
<text x="323.6" y="75.5">1</text>
<text x="328.1" y="74.1">1</text>
</g>
</svg>
